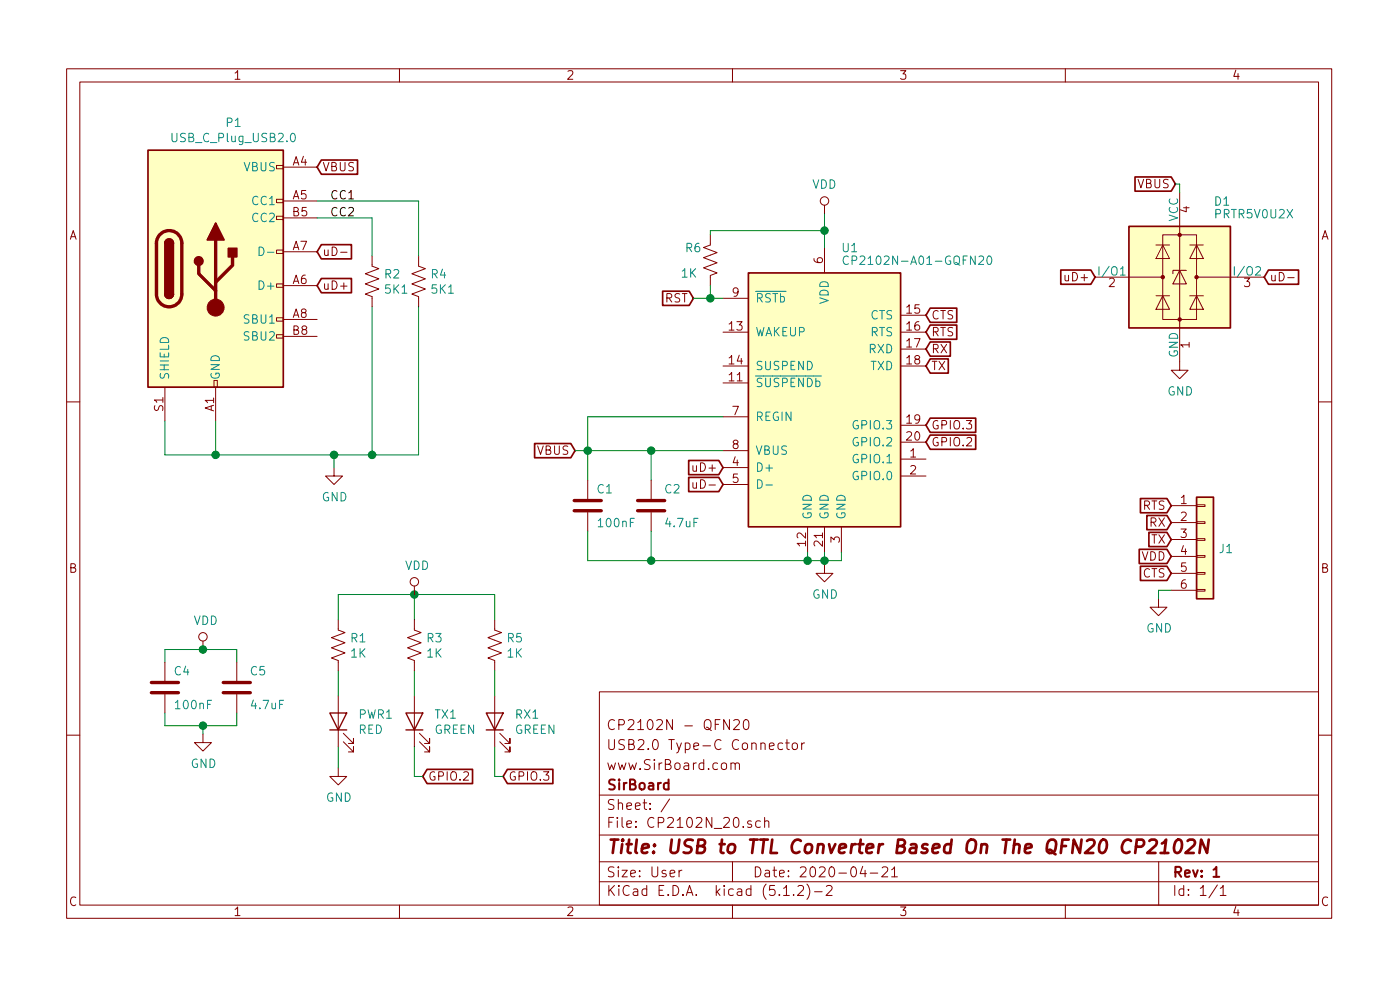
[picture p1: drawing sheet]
<svg xmlns="http://www.w3.org/2000/svg" width="210mm" height="148mm" viewBox="0 0 210 148" stroke-linecap="round" stroke-linejoin="round" font-family="sans-serif">
<g fill="none" stroke="#840000" stroke-width=".15">
<path d="M10 10.3h190v127.5h-190zM12 12.3h186v123.5h-186zM60 10.3v2M110 10.3v2M160 10.3v2M41.5 37.5h1v.5h-1zM41.5 32.4h1v.6h-1zM41.5 29.9h1v.5h-1zM41.5 24.8h1v.5h-1zM42.5 25.1h5.1M42.5 30.2h5.1M42.5 37.8h5.1"/>
<path d="M42.5 32.7h5.1M51.2 37.9h.9M55.9 38.4v1.5l1 .4-2 .8 2 .7-2 .8 2 .8-2 .7 1 .4v1.5M62.9 38.4v1.5l1 .4-2.1 .8 2.1 .7-2.1 .8 2.1 .8-2.1 .7 1.1 .4v1.5M106.7 35.2v1.6l-1 .3 2 .8-2 .8 2 .7-2 .8 2 .8-1 .3v1.6M123.8 30.8v1.3M123.8 37.1v3.9M173.6 36.8h2M174.6 35.2h5.1v12.7h-5.1zM174.6 36.8l1 2h-2zM177.2 28.9v26.7h1.2l-1.2 1.2-1.3-1.2h1.3M178.7 36.8h2"/>
<path d="M179.7 36.8l1 2h-2zM24.8 58.1v5.1M32.1 57.1h.5v1h-.5zM32.4 58.1v5.1M41.5 42.6h1v.5h-1zM41.5 50.2h1v.5h-1zM41.5 47.7h1v.5h-1zM42.5 42.9h5.1M42.5 47.9h5.1M42.5 50.5h5.1M108.6 57.5h3.8M108.6 49.8h3.8"/>
<path d="M108.6 54.9h3.8M108.6 44.8h3.8M135.3 49.8h3.8M135.3 54.9h3.8M135.3 47.3h3.8M135.3 52.4h3.8M164.5 41.6h10.1M173.6 44.4h2M174.6 44.4l1 2h-2zM177.2 40.6l1 2h-2.1zM178.2 40.6h-2.1v.5M178.7 44.4h2"/>
<path d="M179.7 44.4l1 2h-2zM179.7 41.6h10.2M193.4 41.7h1M10 60.3h2M50.2 70.2v1.2h1.2l-1.2 1.3-1.3-1.3h1.3M88.3 72.1v2.8M88.3 76.9v2.8M97.8 72.1v2.8M97.8 76.9v2.8M104.1 72.4v.7a.31 .31 0 0 0 .4 .1l.1-.1M108.6 70.2h3.8M108.6 72.7h3.8"/>
<path d="M108.6 62.5h3.8M108.6 67.6h3.8M121.3 79.1v3.8M123.8 79.1v3.8M126.4 79.1v3.8M135.3 68.9h3.8M135.3 63.8h3.8M135.3 71.4h3.8M135.3 66.4h3.8M175.9 75.9h3.8M175.9 78.4h3.8M179.7 78.3h1.3v.2h-1.3z"/>
<path d="M179.7 75.8h1.3v.2h-1.3zM198 60.3h2M24.8 99.4v2.8M30.5 96.2v1.3M35.6 99.4v2.8M50.8 93v1.6l1 .3-2 .8 2 .8-2 .7 2 .8-2 .7 1 .4v1.5M62.2 93v1.6l1 .3-2 .8 2 .8-2 .7 2 .8-2 .7 1 .4v1.5M62.2 87.9v1.3M74.3 93v1.6l1 .3-2 .8 2 .8-2 .7 2 .8-2 .7 1 .4v1.5M123.8 84.8v1.2h1.3l-1.3 1.3-1.2-1.3h1.2M174 89.9v1.2h1.3l-1.3 1.3-1.3-1.3h1.3M175.9 81h3.8"/>
<path d="M175.9 83.5h3.8M175.9 86h3.8M175.9 88.6h3.8M179.7 88.5h1.3v.2h-1.3zM179.7 85.9h1.3v.3h-1.3zM179.7 83.4h1.3v.2h-1.3zM179.7 80.8h1.3v.3h-1.3zM10 110.3h2M24.8 104.2v2.8M30.5 110.2v1.2h1.2l-1.2 1.3-1.3-1.3h1.3M35.6 104.2v2.8M50.8 115.3v1.2h1.3l-1.3 1.3-1.3-1.3h1.3"/>
<path d="M50.8 104.5v7.6M51.6 111.3l1.5 1.5v-.7v.7h-.8M51.6 110l1.5 1.6v-.8v.8h-.8M62.2 104.5v7.6M63 111.3l1.5 1.5v-.7v.7h-.7M63 110l1.5 1.6v-.8v.8h-.7M74.3 104.5v7.6M75.1 111.3l1.5 1.5v-.7v.7h-.8M75.1 110l1.5 1.6v-.8v.8h-.8M90 103.8h108v32h-108zM90 119.3h108M100.6 119.9l-1.3 1.9"/>
<path d="M109.6 108v1.5l-.9-1.5v1.5M109.8 114.6a.38 .38 0 0 1 .6 .1v.8M109.8 114.5v1M110.2 108.1l.2-.1 .5 .1a.4 .4 0 0 1 .1 .5l-.9 .9h.9M110.4 114.7l.2-.2 .4 .1v.9M111.8 108.1a.37 .37 0 0 1 .3-.1 .37 .37 0 0 1 .3 .3l.1 .3a.72 .72 0 0 1-.4 .9l-.3-.1a1.2 1.2 0 0 1 0-1.3zM117.6 111.6a.48 .48 0 0 0-.7 0l-.1 .2 .1 .6a.48 .48 0 0 0 .7 0M118 111.5h.5M118.2 111v1.3l.3 .2M119 111.6a.41 .41 0 0 1 .8 .2l-.1 .6a.41 .41 0 0 1-.7-.2zM120.4 111.5v1M120.8 111.5l-.3 .1-.1 .2"/>
<path d="M198 110.3h2M60 135.8v2M90 132.3h108M90 129.3h108M90 125.3h108M102 130.6v1M102.4 130.6l-.3 .1-.1 .2M110 129.3v3M110 135.8v2M112.8 123.3l-.3-.1-.2 .3a.48 .48 0 0 0 .5 .2l.1 .2-.1 .2-.1 .1-.4-.1M114.2 123.3a.48 .48 0 0 0-.6 0l-.1 .2 .1 .5a.48 .48 0 0 0 .6 .1M114.8 123.3l.3-.1 .3 .1 .1 .9"/>
<path d="M114.8 122.7v1.5M117.7 134.4h.8M119.2 134.3h.1l-.1 .1v-.1v.1M119.8 133l.2-.1h.4l.2 .1 .1 .3-.1 .2-.8 .9h.9M121.2 132.7a1.71 1.71 0 0 1 0 2.3M122.3 133.8h1.2M124.1 133l.2-.1 .5 .1a.37 .37 0 0 1 .1 .5l-.8 .9h.9M129.6 130l-.4 1.1h.9M129.9 130.6v1M130.7 131h1.1M132.5 130.2l.2-.1h.3l.3 .1v.3v.2l-.9 .9h.9M133.9 130.5l.4-.4v1.5"/>
<path d="M133.9 131.6h.9M160 135.8v2M174 129.3v6.5M182.8 132.8l-1.2 1.9M183.3 133.3l.4-.4v1.5M183.3 134.4h.8"/>
<circle cx="123.8" cy="30.2" r=".63"/>
<circle cx="30.5" cy="95.6" r=".63"/>
<circle cx="62.2" cy="87.3" r=".63"/>
</g>
<path d="M182.2 130.5l.5-.4v1.5M182.2 131.6h.9" fill="none" stroke="#840000" stroke-width=".3"/>
<path d="M170.6 127.1h.8a.56 .56 0 0 0 .4-.5 .56 .56 0 0 0-.3-.6h-.8l-.2 2M172.6 126.2l.3-.2h.5a.43 .43 0 0 1 .3 .6l-.1 .3-1.3 1.1h1.2M174.3 128h1.2M174.5 126.6l.6-.6-.2 2M176.6 126.2a.45 .45 0 0 1 .5-.2 .45 .45 0 0 1 .4 .4 1.15 1.15 0 0 1-.8 1.6l-.2-.1a1.5 1.5 0 0 1 .1-1.7zM178.4 126.2l.3-.2h.4a.48 .48 0 0 1 .4 .6l-.2 .3-1.3 1.1h1.3M181.5 126l-.2 2-.9-2-.3 2" fill="none" stroke="#840000" stroke-width=".41"/>
<path d="M24.1 35.2a1.89 1.89 0 0 1 2-.5 1.89 1.89 0 0 1 1.2 1.8v7.6a1.9 1.9 0 0 1-1.9 1.9 1.9 1.9 0 0 1-1.9-1.9v-7.6a1.73 1.73 0 0 1 .6-1.3zM29.8 39.8v1.3l2.6 2.5M32.4 36v10.2M34.9 38.5v1.3l-2.5 2.6M86.2 76.6h4.1M86.2 75.1h4.1M95.8 76.6h4M95.8 75.1h4M22.7 103.9h4.1M22.7 102.4h4.1M33.5 103.9h4.1M33.5 102.4h4.1" fill="none" stroke="#840000" stroke-width=".51"/>
<path d="M49.5 107h2.6l-1.3 2.5zM49.5 109.5h2.6M61 107h2.5l-1.3 2.5zM61 109.5h2.5M73 107h2.6l-1.3 2.5zM73 109.5h2.6" fill="none" stroke="#840000" stroke-width=".2"/>
<g fill="none" stroke="#008400" stroke-width=".15">
<path d="M47.6 32.7h8.3v5.7M47.6 30.2h15.3v8.2M123.8 32.1v5M123.8 34.6h-17.1v.6M176.5 27.6h.7v1.3M55.9 46v22.3M62.9 46v22.3h-38.1v-5.1M104.1 44.8h4.5M106.7 42.9v1.9M32.4 63.2v5.1M50.2 68.3v1.9M86.4 67.6h22.2"/>
<path d="M88.3 79.7v4.4h38.1v-1.2M97.8 67.6v4.5M97.8 79.7v4.4M108.6 62.5h-20.3v9.6M24.8 99.4v-1.9h10.8v1.9M50.8 93v-3.8h23.5v3.8M62.2 89.2v3.8M121.3 82.9v1.2M123.8 82.9v1.9M175.9 88.6h-1.9v1.3M24.8 107v1.9h10.8v-1.9M30.5 108.9v1.3"/>
<path d="M50.8 100.6v3.9M50.8 112.1v3.2M62.2 100.6v3.9M62.2 112.1v4.4h1.3M74.3 100.6v3.9M74.3 112.1v4.4h1.3"/>
</g>
<g fill="#ffffc2" stroke="#ffffc2" stroke-width=".15">
<path d="M22.2 22.5h20.3v35.6h-20.3z"/>
<path d="M179.7 74.6h2.5v15.3h-2.5z"/>
<path d="M169.5 34h15.3v15.2h-15.3z"/>
<path d="M112.4 41h22.9v38.1h-22.9z"/>
</g>
<g fill="none" stroke="#840000" stroke-width=".25">
<path d="M22.2 22.5h20.3v35.6h-20.3zM24.8 36.5a.63 .63 0 0 1 .6-.6 .63 .63 0 0 1 .6 .6M48.3 36.7h4.5v2.1h-4.5l-.7-1zM48.3 24h5.4v2.1h-5.4l-.7-1zM169.5 34h15.3v15.2h-15.3zM170.5 26.6h5.4l.6 1-.6 1.1h-5.4zM24.8 44.1a.63 .63 0 0 0 .6 .7 .63 .63 0 0 0 .6-.7M48.3 41.8h4.5v2.1h-4.5l-.7-1zM99.5 43.7h4l.6 1.1-.6 1h-4zM112.4 41h22.9v38.1h-22.9zM139.7 53.9h2.7v2.1h-2.7l-.6-1.1zM139.7 51.3h3v2.2h-3l-.6-1.1z"/>
<path d="M139.7 48.8h4v2.1h-4l-.6-1.1zM139.7 46.2h4v2.2h-4l-.6-1.1zM159.3 40.5h4.5l.7 1.1-.7 1.1h-4.5zM190.5 40.5h4.5v2.2h-4.5l-.6-1.1zM80.3 66.6h5.4l.7 1-.7 1.1h-5.4zM103.4 71.6h4.5l.7 1.1-.7 1.1h-4.5zM103.4 69.1h4.5l.7 1.1-.7 1h-4.5zM139.7 62.7h6.8v2.2h-6.8l-.6-1.1zM139.7 65.3h6.8v2.1h-6.8l-.6-1zM171.3 74.8h4l.6 1.1-.6 1h-4zM172.2 77.4h3.1l.6 1-.6 1.1h-3.1zM172.5 79.9h2.8l.6 1.1-.6 1h-2.8z"/>
<path d="M179.7 74.6h2.5v15.3h-2.5zM171.1 82.4h4.2l.6 1.1-.6 1.1h-4.2zM171.3 85h4l.6 1-.6 1.1h-4zM64.1 115.5h6.9v2.1h-6.9l-.6-1.1zM76.2 115.5h6.8v2.1h-6.8l-.6-1.1z"/>
</g>
<g fill="#840000" stroke="#840000" stroke-width=".25">
<path d="M24.8 44.1h1.2a.63 .63 0 0 1-.6 .7 .63 .63 0 0 1-.6-.7z"/>
<path d="M24.9 36.1a.63 .63 0 0 1 .7-.2 .63 .63 0 0 1 .4 .6h-1.2z"/>
<path d="M24.8 36.5h1.2v7.6h-1.2z"/>
<path d="M34.3 37.3h1.3v1.2h-1.3z"/>
<path d="M32.4 33.5l1.3 2.5h-2.6z"/>
<circle cx="29.8" cy="39.2" r=".63"/>
</g>
<g fill="#840000" stroke="#840000" stroke-width=".15">
<circle cx="32.4" cy="46.2" r="1.27"/>
<circle cx="174.6" cy="41.6" r=".25"/>
<circle cx="177.2" cy="47.9" r=".25"/>
<circle cx="177.2" cy="35.2" r=".25"/>
<circle cx="179.7" cy="41.6" r=".25"/>
</g>
<path d="M38.9 37.1a.64 .64 0 0 1 .8 .6 .64 .64 0 0 1-.8 .6zM40.2 37.9h.9M43.7 20.1l.2-.1a.72 .72 0 0 1 .1 1.3 .68 .68 0 0 1-.3-1.2zM127.4 38.5a.52 .52 0 0 0-.6 0 .52 .52 0 0 0-.2 .7 .47 .47 0 0 0 .3 .4 .47 .47 0 0 0 .5 0M148.3 38.5l.2-.1a.72 .72 0 0 1 .1 1.3 .68 .68 0 0 1-.3-1.2zM168.3 41.3h.7M113.8 72a.64 .64 0 0 1 .7 .6 .64 .64 0 0 1-.7 .7zM115 72.8h1" fill="none" stroke="#008484" stroke-width=".15"/>
<g fill="#008400" stroke="#008400" stroke-width=".25">
<circle cx="32.4" cy="68.3" r=".51"/>
<circle cx="50.2" cy="68.3" r=".51"/>
<circle cx="30.5" cy="108.9" r=".51"/>
<circle cx="55.9" cy="68.3" r=".51"/>
<circle cx="62.2" cy="89.2" r=".51"/>
<circle cx="30.5" cy="97.5" r=".51"/>
<circle cx="123.8" cy="84.1" r=".51"/>
<circle cx="123.8" cy="34.6" r=".51"/>
<circle cx="106.7" cy="44.8" r=".51"/>
<circle cx="97.8" cy="67.6" r=".51"/>
<circle cx="121.3" cy="84.1" r=".51"/>
<circle cx="97.8" cy="84.1" r=".51"/>
<circle cx="88.3" cy="67.6" r=".51"/>
</g>
<text font-size="2.8" fill="#840000" x="91" y="128.1">Title: USB to TTL Converter Based On The QFN20 CP2102N</text>
<g font-size="2.1" fill="#840000">
<text x="91" y="112.6">USB2.0 Type-C Connector</text>
<text x="91" y="109.6">CP2102N - QFN20</text>
<text x="91" y="118.6">SirBoard</text>
<text x="91" y="115.6">www.SirBoard.com</text>
<text x="91" y="124.2">File: CP2102N_20.sch</text>
<text x="91" y="121.6">Sheet: /</text>
<text x="91" y="131.7">Size: User</text>
<text x="113" y="131.7">Date: 2020-04-21</text>
<text x="176" y="131.7">Rev: 1</text>
<text x="91" y="134.5">KiCad E.D.A. kicad (5.1.2)-2</text>
<text x="176" y="134.5">Id: 1/1</text>
</g>
<g font-size="1.8" fill="#840000">
<text x="35" y="11.9">1</text>
<text x="85" y="11.9">2</text>
<text x="135" y="11.9">3</text>
<text x="185" y="11.9">4</text>
<text x="44" y="24.9">A4</text>
<text x="44" y="29.9">A5</text>
<text x="48.4" y="25.7">VBUS</text>
<text x="170.9" y="28.3">VBUS</text>
<text x="10.4" y="36">A</text>
<text x="44" y="32.5">B5</text>
<text x="178.7" y="31.9" transform="rotate(-90 178.7 31.9)">4</text>
<text x="198.4" y="36">A</text>
<text x="44" y="37.6">A7</text>
<text x="48.4" y="38.4">uD-</text>
<text x="123.6" y="39.5" transform="rotate(-90 123.6 39.5)">6</text>
<text x="44" y="42.6">A6</text>
<text x="44" y="47.7">A8</text>
<text x="48.4" y="43.5">uD+</text>
<text x="99.8" y="45.4">RST</text>
<text x="110" y="44.5">9</text>
<text x="136.2" y="47.1">15</text>
<text x="139.8" y="47.9">CTS</text>
<text x="160.3" y="42.2">uD+</text>
<text x="166.5" y="43.1">2</text>
<text x="186.8" y="43.1">3</text>
<text x="190.6" y="42.2">uD-</text>
<text x="44" y="50.3">B8</text>
<text x="109.5" y="49.6">13</text>
<text x="136.2" y="49.6">16</text>
<text x="136.2" y="52.2">17</text>
<text x="139.8" y="53">RX</text>
<text x="139.8" y="50.5">RTS</text>
<text x="178.7" y="52.2" transform="rotate(-90 178.7 52.2)">1</text>
<text x="109.5" y="57.2">11</text>
<text x="109.5" y="54.7">14</text>
<text x="136.2" y="54.7">18</text>
<text x="139.8" y="55.6">TX</text>
<text x="24.5" y="61.7" transform="rotate(-90 24.5 61.7)">S1</text>
<text x="32.2" y="61.8" transform="rotate(-90 32.2 61.8)">A1</text>
<text x="110" y="62.3">7</text>
<text x="136.2" y="63.6">19</text>
<text x="139.8" y="64.5">GPIO.3</text>
<text x="80.7" y="68.3">VBUS</text>
<text x="104.4" y="70.8">uD+</text>
<text x="110" y="69.9">4</text>
<text x="110" y="67.4">8</text>
<text x="136.2" y="66.1">20</text>
<text x="136.7" y="68.7">1</text>
<text x="136.7" y="71.2">2</text>
<text x="139.8" y="67">GPIO.2</text>
<text x="104.9" y="73.3">uD-</text>
<text x="110" y="72.5">5</text>
<text x="171.6" y="76.5">RTS</text>
<text x="177.3" y="75.7">1</text>
<text x="121.1" y="81.9" transform="rotate(-90 121.1 81.9)">12</text>
<text x="123.6" y="81.9" transform="rotate(-90 123.6 81.9)">21</text>
<text x="126.1" y="81.4" transform="rotate(-90 126.1 81.4)">3</text>
<text x="172.7" y="79.1">RX</text>
<text x="172.9" y="81.6">TX</text>
<text x="177.3" y="78.2">2</text>
<text x="177.3" y="80.7">3</text>
<text x="177.3" y="83.3">4</text>
<text x="10.4" y="85.9">B</text>
<text x="171.4" y="84.1">VDD</text>
<text x="171.6" y="86.7">CTS</text>
<text x="177.3" y="85.8">5</text>
<text x="177.3" y="88.4">6</text>
<text x="198.4" y="85.9">B</text>
<text x="64.3" y="117.2">GPIO.2</text>
<text x="76.3" y="117.2">GPIO.3</text>
<text x="10.4" y="136">C</text>
<text x="35" y="137.5">1</text>
<text x="85" y="137.5">2</text>
<text x="135" y="137.5">3</text>
<text x="185" y="137.5">4</text>
<text x="198.4" y="136">C</text>
</g>
<g font-size="1.8" fill="#008484">
<text x="26.1" y="21.3">USB_C_Plug_USB2.0</text>
<text x="34" y="19.1">P1</text>
<text x="36.6" y="25.7">VBUS</text>
<text x="122" y="28.3">VDD</text>
<text x="38" y="30.8">CC1</text>
<text x="38" y="33.3">CC2</text>
<text x="176.9" y="33.3" transform="rotate(-90 176.9 33.3)">VCC</text>
<text x="182.4" y="30.9">D1</text>
<text x="182.6" y="32.8">PRTR5V0U2X</text>
<text x="57.8" y="41.8">R2</text>
<text x="64.8" y="41.8">R4</text>
<text x="102.4" y="41.7">1K</text>
<text x="103" y="37.9">R6</text>
<text x="126.5" y="37.9">U1</text>
<text x="128.2" y="39.8">CP2102N-A01-GQFN20</text>
<text x="165.3" y="41.4">I/O1</text>
<text x="185.6" y="41.4">I/O2</text>
<text x="39.2" y="43.5">D+</text>
<text x="57.9" y="44.1">5K1</text>
<text x="64.9" y="44.1">5K1</text>
<text x="113.4" y="45.4">RSTb</text>
<text x="124.5" y="45.7" transform="rotate(-90 124.5 45.7)">VDD</text>
<text x="130.7" y="47.9">CTS</text>
<text x="36.8" y="48.6">SBU1</text>
<text x="36.8" y="51.1">SBU2</text>
<text x="113.4" y="50.5">WAKEUP</text>
<text x="130.5" y="53">RXD</text>
<text x="130.7" y="50.5">RTS</text>
<text x="176.9" y="53.7" transform="rotate(-90 176.9 53.7)">GND</text>
<text x="25.4" y="57.1" transform="rotate(-90 25.4 57.1)">SHIELD</text>
<text x="33" y="57.1" transform="rotate(-90 33 57.1)">GND</text>
<text x="113.4" y="58.1">SUSPENDb</text>
<text x="113.4" y="55.6">SUSPEND</text>
<text x="130.7" y="55.6">TXD</text>
<text x="175.3" y="59.4">GND</text>
<text x="113.4" y="63.2">REGIN</text>
<text x="128.3" y="64.5">GPIO.3</text>
<text x="113.4" y="70.8">D+</text>
<text x="113.4" y="68.3">VBUS</text>
<text x="128.3" y="69.5">GPIO.1</text>
<text x="128.3" y="67">GPIO.2</text>
<text x="48.3" y="75.2">GND</text>
<text x="89.7" y="74.1">C1</text>
<text x="99.9" y="74.1">C2</text>
<text x="128.3" y="72.1">GPIO.0</text>
<text x="90" y="79.1">100nF</text>
<text x="100.1" y="79.1">4.7uF</text>
<text x="121.9" y="78" transform="rotate(-90 121.9 78)">GND</text>
<text x="124.5" y="78" transform="rotate(-90 124.5 78)">GND</text>
<text x="127" y="78" transform="rotate(-90 127 78)">GND</text>
<text x="183.2" y="83">J1</text>
<text x="60.8" y="85.5">VDD</text>
<text x="122" y="89.9">GND</text>
<text x="29.1" y="93.8">VDD</text>
<text x="172.1" y="94.9">GND</text>
<text x="26.2" y="101.4">C4</text>
<text x="37.6" y="101.4">C5</text>
<text x="52.7" y="96.4">R1</text>
<text x="52.7" y="98.7">1K</text>
<text x="64.1" y="96.4">R3</text>
<text x="64.1" y="98.7">1K</text>
<text x="76.2" y="96.4">R5</text>
<text x="76.2" y="98.7">1K</text>
<text x="26.5" y="106.4">100nF</text>
<text x="37.8" y="106.4">4.7uF</text>
<text x="53.9" y="107.9">PWR1</text>
<text x="65.3" y="107.9">TX1</text>
<text x="77.5" y="107.9">RX1</text>
<text x="53.8" y="110.1">RED</text>
<text x="65.2" y="110.1">GREEN</text>
<text x="77.3" y="110.1">GREEN</text>
<text x="28.6" y="115.3">GND</text>
<text x="48.9" y="120.3">GND</text>
</g>
<g font-size="1.8">
<text x="49.5" y="29.9">CC1</text>
<text x="49.5" y="32.5">CC2</text>
</g>
</svg>
